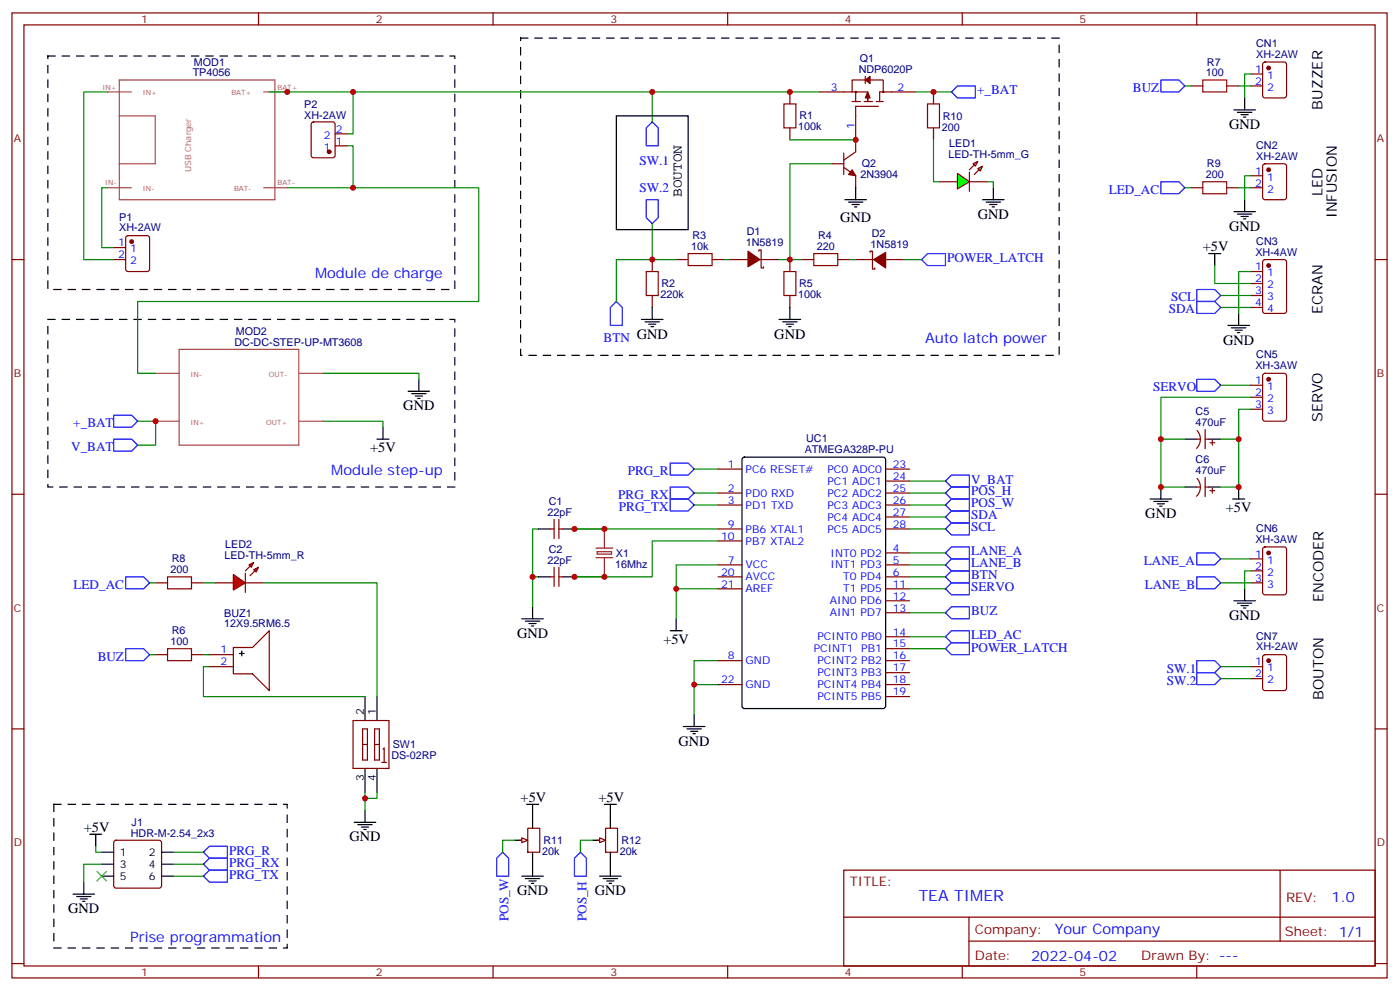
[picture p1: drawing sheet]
<svg xmlns="http://www.w3.org/2000/svg" width="413mm" height="292mm" viewBox="0 0 413 292" stroke-linecap="round" stroke-linejoin="round" font-family="sans-serif">
<g fill="none" stroke="#870000" stroke-width=".35">
<path d="M3.5 3.8h405.4v284.3h-405.4zM7.1 7.3h398.2v277.3h-398.2zM76.2 3.8v3.5M145.3 3.8v3.5M214.5 3.8v3.5M283.6 3.8v3.5M352.8 3.8v3.5M232.8 27.1v3.5M232.8 37.7v3.5M241.7 27.1h14.1v2.8v-1.4M251.2 27.1v-3.5h9.1v3.5M251.2 29.9h2.4"/>
<path d="M252.2 27.1v2.8M254.7 29.9h2.5M255.1 22.5v2.1M258.2 29.9h2.1M258.9 31.3h-6.7v13.4l-3.5 2.5M269.9 27.1h-10.6v2.8M351 25.3h3.5M361.6 25.3h3.5M245.2 48.3h3.5M248.7 49.3l3.5 2.5v3.5M248.7 45.1v6.3M351 55.3h3.5"/>
<path d="M361.6 55.3h3.5M3.5 76.5h3.6M192.3 76.5v3.5M199.3 76.5h3.5M209.9 76.5h3.5M215.2 76.5h5.3M223.7 74v-.3h.7v5.3h.7v-.4M224 76.5h5.3M232.8 76.5v3.5M236.4 76.5h3.5M246.9 76.5h3.6M252.2 76.5h5.3"/>
<path d="M256.5 74.4v-.4h.7v5.3h.7v-.3M261.1 76.5h5.2M405.3 76.5h3.6M192.3 87.1v3.5M232.8 87.1v3.5M211.7 138.2h7M261.1 138.2h7M352.8 129.4h1M352.9 126.9a3.8 3.8 0 0 1-.2 5.2M355.2 126.6v5.6M355.2 129.4h1.1M356.7 130.5h1.4"/>
<path d="M357.4 129.8v1.4M3.5 145.6h3.6M211.7 145.3h7M211.7 148.8h7M211.7 155.9h7M211.7 159.4h7M261.1 145.3h7M261.1 148.8h7M261.1 155.9h7M261.1 141.7h7M261.1 152.3h7M352.8 143.5h1"/>
<path d="M352.9 141a3.8 3.8 0 0 1-.2 5.2M355.2 140.7v5.6M355.2 143.5h1.1M356.7 144.6h1.4M357.4 143.9v1.4M405.3 145.6h3.6M211.7 166.4h7M211.7 170h7M211.7 173.5h7M261.1 162.9h7M261.1 166.4h7M261.1 170h7"/>
<path d="M261.1 173.5h7M261.1 177h7M45.9 192.9h3.5M56.4 192.9h3.6M211.7 194.7h7M261.1 194.7h7M261.1 180.6h7M261.1 187.6h7M261.1 191.1h7M261.1 198.2h7M3.5 214.8h3.6M211.7 201.7h7"/>
<path d="M261.1 201.7h7M261.1 205.2h7M405.3 214.8h3.6M33.7 247.8l.5-.2h12.7l.5 .2 .2 .5v12.7l-.2 .5-.5 .2h-12.7l-.5-.2-.2-.5v-12.7zM248.7 256.4h156.6v28.2h-156.6zM377.3 256.4v20.9M248.7 270.2h156.5M285.6 277.3h119.6M285.6 270.2v14.2M3.5 283.9h3.6M76.2 284.6v3.5M145.3 284.6v3.5"/>
<path d="M214.5 284.6v3.5M283.6 284.6v3.5M352.8 284.6v3.5M405.3 283.9h3.6"/>
<circle cx="252.2" cy="27.1" r=".18"/>
<circle cx="260.3" cy="27.1" r=".18"/>
</g>
<g fill="none" stroke="#000" stroke-width=".35">
<path d="M181.7 34.1h21.1v33.6h-21.1zM249.1 58.8h6.3M250.1 59.5h4.3M252.2 55.3v3.5M251.2 60.3h2.1M251.9 61h.7M189.1 94.1h6.3M190.1 94.8h4.3M191.2 95.5h2.1M191.9 96.2h.7M192.3 90.6v3.5M229.7 94.1h6.3"/>
<path d="M230.7 94.8h4.2M231.8 95.5h2.1M232.5 96.2h.7M232.8 90.6v3.5M361.9 95.9h6.4M363 96.6h4.2M364.1 97.3h2.1M364.8 98h.7M365.1 92.4v3.5M120.3 115.3h6.3M121.4 116h4.2M122.4 116.7h2.1"/>
<path d="M123.1 117.4h.7M123.5 111.8v3.5M111.1 129.4h3.6M112.9 125.9v3.5M219 134.9l.4-.2h40.9l.7 .4 .1 73-.5 .6-41.2 .1-.6-.5-.1-72.9zM349.2 129.4h3.6M356.3 129.4h3.5M339 147h6.4M340.1 147.7h4.2M341.1 148.4h2.2M341.8 149.2h.7M342.2 143.5v3.5"/>
<path d="M349.2 143.5h3.6M356.3 143.5h3.5M363.4 147h3.5M365.1 143.5v3.5M157 178.8v3.5M363.7 177h6.4M364.8 177.7h4.2M365.8 178.4h2.1M366.5 179.1h.7M366.9 173.5v3.5M153.8 182.3h6.4M154.9 183h4.2"/>
<path d="M155.9 183.7h2.1M156.6 184.4h.7M197.6 185.8h3.5M199.3 182.3v3.5M201.4 214.1h6.4M202.5 214.8h4.2M203.6 215.5h2.1M204.3 216.2h.7M204.6 210.5v3.6M24.7 259.9v3.6M26.5 245.8h3.5M28.2 245.8v3.5"/>
<path d="M30 251.1h3.5M30 254.6h3.5M30 258.2h3.5M47.6 251.1h3.6M47.6 254.6h3.6M47.6 258.2h3.6M21.5 263.5h6.4M22.6 264.2h4.2M23.6 264.9h2.2M24.3 265.6h.7"/>
</g>
<path d="M178.2 155.9v5.6M175.7 161.5h4.9M175.7 164.3h4.9M176 162.6h4.3v.7h-4.3zM178.2 164.3v5.7" fill="none" stroke="#8c2424" stroke-width=".35"/>
<g fill="none" stroke="#008700" stroke-width=".35">
<path d="M79.4 27.1h112.9M241.7 27.1h-49.4v8.8M269.9 27.1h10.6M84.7 55.3h56.4v33.5h-100.5v21.2h5.3M232.8 41.2h19.4M245.2 48.3h-12.4v28.2M349.2 55.3h1.8M192.3 76.5h-10.6v12.3M192.3 76.5h7M192.3 65.9v10.6M213.4 76.5h1.8M229.3 76.5h7.1"/>
<path d="M250.5 76.5h1.7M266.3 76.5h5.3M95.2 110h28.3v1.8M359.8 113.5h8.9M40.6 124.1h5.3v7.1h-5.3M95.2 124.1h17.7v1.8M204.6 138.2h7.1M158.7 155.9h-1.7v14.1h1.7M169.3 155.9h42.4M204.6 145.3h7.1M204.6 148.8h7.1M211.7 159.4h-19.4v10.6h-23h8.9"/>
<path d="M268.1 155.9h10.6M268.1 152.3h10.6M268.1 141.7h10.6M157 170v8.8M199.3 173.5h12.4M211.7 166.4h-12.4v15.9M268.1 170h10.6M268.1 162.9h10.6M268.1 166.4h10.6M268.1 173.5h10.6M359.8 164.7h8.9M44.1 192.9h1.8"/>
<path d="M60 192.9h1.7M211.7 194.7h-7.1v15.8M268.1 180.6h10.6M268.1 191.1h10.6M268.1 187.6h10.6M204.6 201.7h7.1M28.2 249.3v1.8h1.8M30 254.6h-5.3v5.3M51.2 251.1h8.8M51.2 254.6h8.8M51.2 258.2h8.8"/>
</g>
<path d="M31.7 27.1h7M35.2 23.6h45.8v35.2h-45.8zM35.2 34.1h10.6v14.2h-10.6M77.7 27.1h7M31.7 55.3h7M77.7 55.3h7M45.9 110h6.9M52.8 102.9h35.3v28.3h-35.3zM88.3 110h6.9M45.9 124.1h6.9M88.3 124.1h6.9" fill="none" stroke="#a64a4a" stroke-width=".35"/>
<g fill="#870000" stroke="#870000" stroke-width=".35">
<path d="M255.1 23.6l1.4-1.1v2.1z"/>
<path d="M255.8 27.1l.7 1.8h-1.4z"/>
<path d="M257.5 76.5l3.6-2.1v4.6z"/>
<path d="M220.5 74l3.5 2.5-3.5 2.1z"/>
<path d="M251.2 50l1 1.8-2.1-.4z"/>
</g>
<path d="M231.1 30.6h3.5v7.1h-3.5zM354.5 23.6h7.1v3.5h-7.1zM354.5 53.6h7.1v3.5h-7.1zM202.8 74.7h7.1v3.5h-7.1zM239.9 74.7h7v3.5h-7zM190.5 80h3.5v7.1h-3.5zM231.1 80h3.5v7.1h-3.5zM49.4 191.1h7v3.6h-7z" fill="none" stroke="#a10000" stroke-width=".35"/>
<g fill="none" stroke="#00f" stroke-width=".35">
<path d="M192.3 35.9l1.7 1.8v5.3h-3.5v-5.3zM280.5 27.1l1.7-1.8h5.3v3.6h-5.3zM342.2 23.6h5.3l1.7 1.7-1.7 1.8h-5.3zM190.5 58.8h3.5v5.3l-1.7 1.8-1.8-1.8zM342.2 53.6h5.3l1.7 1.7-1.7 1.8h-5.3zM271.6 76.5l1.8-1.8h5.3v3.5h-5.3zM181.7 88.8l1.7 1.8v5.3h-3.5v-5.3zM352.8 88.8h5.3l1.7 1.8-1.7 1.8h-5.3zM352.8 85.3h5.3l1.7 1.8-1.7 1.7h-5.3zM352.8 111.8h5.3l1.7 1.7-1.7 1.8h-5.3zM33.5 122.3h5.3l1.8 1.8-1.8 1.8h-5.3zM33.5 129.4h5.3l1.8 1.8-1.8 1.7h-5.3z"/>
<path d="M197.6 136.5h5.2l1.8 1.7-1.8 1.8h-5.2zM197.6 147h5.2l1.8 1.8-1.8 1.8h-5.2zM197.6 143.5h5.2l1.8 1.8-1.8 1.7h-5.2zM278.7 152.3l1.8-1.7h5.3v3.5h-5.3zM278.7 155.9l1.8-1.8h5.3v3.5h-5.3zM278.7 141.7l1.8-1.7h5.3v3.5h-5.3zM278.7 162.9l1.8-1.8h5.3v3.6h-5.3zM278.7 166.4l1.8-1.7h5.3v3.5h-5.3zM278.7 173.5l1.8-1.8h5.3v3.6h-5.3zM278.7 170l1.8-1.8h5.3v3.5h-5.3zM352.8 170h5.3l1.7 1.7-1.7 1.8h-5.3zM352.8 162.9h5.3l1.7 1.8-1.7 1.7h-5.3z"/>
<path d="M278.7 180.6l1.8-1.8h5.3v3.5h-5.3zM278.7 191.1l1.8-1.7h5.3v3.5h-5.3zM278.7 187.6l1.8-1.8h5.3v3.6h-5.3zM352.8 194.7h5.3l1.7 1.7-1.7 1.8h-5.3zM352.8 198.2h5.3l1.7 1.8-1.7 1.7h-5.3zM60 254.6l1.7-1.7h5.3v3.5h-5.3zM60 258.2l1.7-1.8h5.3v3.5h-5.3zM61.7 249.3h5.3v3.6h-5.3l-1.7-1.8z"/>
</g>
<path d="M28.6 256.8l2.8 2.8M31.4 256.8l-2.8 2.8" fill="none" stroke="#3c3" stroke-width=".35"/>
<path d="M14.1 16.5h120v68.8h-120zM153.5 11.2h158.7v93.5h-158.7zM14.1 94.1h120v49.4h-120zM15.9 237h68.8v42.3h-68.8z" fill="none" stroke="#000" stroke-width=".35" stroke-dasharray="2.1 2.1"/>
<g fill="#f00" stroke="#870000" stroke-width=".35">
<path d="M68.8 169.3l3.5 2.4-3.5 2.1z"/>
<path d="M72.3 168.9v5.7z"/>
</g>
<g fill="#870000" stroke="#870000" stroke-width=".35">
<path d="M73.7 166.8l-1.4 1.4z"/>
<path d="M73.7 169.6l1.4-1.4z"/>
</g>
<g fill="#f00" stroke="#870000" stroke-width=".35">
<path d="M73.4 166.4l1.4-.7-.7 1.4z"/>
<path d="M74.8 167.9l1.4-.8-.7 1.5z"/>
</g>
<path d="M275.2 27.1v3.5M275.2 37.7v3.5M276.9 53.6h5.3M285.8 53.6h5.2M45.9 171.7h3.5M56.4 171.7h3.6M63.5 171.7h5.3M72.3 171.7h5.3" fill="none" stroke="#870000" stroke-width=".35"/>
<path d="M273.4 30.6h3.5v7.1h-3.5zM49.4 170h7v3.5h-7z" fill="none" stroke="#a10000" stroke-width=".35"/>
<g fill="#0f0" stroke="#870000" stroke-width=".35">
<path d="M288.2 49.7l1.4-.7-.7 1.4z"/>
<path d="M286.8 48.3l1.4-.7-.7 1.4z"/>
</g>
<g fill="#870000" stroke="#870000" stroke-width=".35">
<path d="M287.2 51.4l1.4-1.4z"/>
<path d="M285.8 50l1.4-1.4z"/>
</g>
<path d="M285.8 50.7v5.7z" fill="#f00" stroke="#870000" stroke-width=".35"/>
<path d="M282.2 51.1l3.6 2.5-3.6 2.1z" fill="#0f0" stroke="#870000" stroke-width=".35"/>
<path d="M289.6 58.8h6.4M290.7 59.5h4.2M292.8 55.3v3.5M291.7 60.3h2.2M292.5 61h.7M107.6 205.2v7.1M111.1 205.2v7.1M107.6 226.4v7.1M111.1 226.4v7.1M151.7 247.6h3.5M157 240.5v3.6M157 251.1v3.5" fill="none" stroke="#000" stroke-width=".35"/>
<path d="M275.2 41.2v12.4h1.7M291 53.6h1.8v1.7" fill="none" stroke="#008700" stroke-width=".35"/>
<path d="M104.1 212.3h10.6v14.1h-10.6zM106.9 214.8h1.4v9.1h-1.4zM106.9 219.4h1.4M110.4 214.8h1.4v9.1h-1.4zM110.4 219.4h1.4M112.5 224.6h1.4M112.9 220.8l.3-.4v4.2M153.1 247.6h1.8M155.6 244.1h3.5v7h-3.5z" fill="none" stroke="#870000" stroke-width=".35"/>
<path d="M153.8 246.9l1.8 .7-1.8 .7z" fill="#f0f0f0" stroke="#870000" stroke-width=".35"/>
<path d="M174.6 247.6h3.6M179.9 240.5v3.6M179.9 251.1v3.5" fill="none" stroke="#000" stroke-width=".35"/>
<path d="M176 247.6h1.8M178.5 244.1h3.5v7h-3.5z" fill="none" stroke="#870000" stroke-width=".35"/>
<path d="M176.7 246.9l1.8 .7-1.8 .7z" fill="#f0f0f0" stroke="#870000" stroke-width=".35"/>
<g fill="none" stroke="#000" stroke-width=".35">
<path d="M363.7 32.4h6.4M364.8 33.1h4.2M365.8 33.8h2.1M366.5 34.5h.7M366.9 28.9v3.5M366.9 58.8v3.6M356.3 74.7h3.5M358.1 74.7v3.5M363.7 62.4h6.4M364.8 63.1h4.2M365.8 63.8h2.1M366.5 64.5h.7"/>
<path d="M158.7 155.9h3.6M165.8 155.9h3.5M158.7 170h3.6M165.8 170h3.5M70.6 192.5h1.4M71.3 191.8v1.5M107.6 238.8v3.5M155.2 237h3.5M157 237v3.5M178.2 237h3.5M179.9 237v3.5M104.4 242.3h6.4"/>
<path d="M105.5 243h4.2M106.5 243.7h2.2M107.2 244.4h.7M153.8 258.2h6.4M154.9 258.9h4.2M155.9 259.6h2.1M157 254.6v3.6M176.7 258.2h6.4M177.8 258.9h4.2M178.9 259.6h2.1M179.9 254.6v3.6M156.6 260.3h.7"/>
<path d="M179.6 260.3h.7"/>
</g>
<path d="M278.7 145.3l1.8-1.8h5.3v3.5h-5.3zM278.7 148.8l1.8-1.8h5.3v3.6h-5.3zM37 170h5.3l1.8 1.7-1.8 1.8h-5.3zM37 191.1h5.3l1.8 1.8-1.8 1.8h-5.3zM148.2 251.1l1.7 1.8v5.3h-3.5v-5.3zM171.1 251.1l1.8 1.8v5.3h-3.6v-5.3z" fill="none" stroke="#00f" stroke-width=".35"/>
<g fill="none" stroke="#008700" stroke-width=".35">
<path d="M31.7 27.1h-7v49.4h8.8M104.1 27.1v12.3h-1.8M349.2 25.3h1.8M365.1 25.3h3.6M368.7 21.8h-1.8v7.1M31.7 55.3h-1.7v17.7h3.5M102.3 43h1.8v12.3M365.1 55.3h3.6M368.7 51.8h-1.8v7M358.1 78.2v5.3h10.6M359.8 87.1h8.9M359.8 90.6h8.9"/>
<path d="M368.7 80h-3.6v12.4M368.7 117.1h-26.5v26.4h7M342.2 129.4h7M359.8 129.4h5.3M368.7 120.6h-3.6v22.9h-5.3M268.1 145.3h10.6M268.1 148.8h10.6M44.1 171.7h1.8M60 171.7h3.5M77.6 171.7h33.5v33.5M359.8 171.7h8.9M368.7 168.2h-1.8v5.3"/>
<path d="M61.7 196.4h-1.7v8.8h47.6M359.8 196.4h8.9M359.8 200h8.9M107.6 233.5v5.3M111.1 233.5v1.7h-3.5M151.7 247.6h-3.5v3.5M174.6 247.6h-3.5v3.5"/>
</g>
<g fill="none" stroke="#870000" stroke-width=".35">
<path d="M372.4 18.5l.5-.2h5.6l.7 .4v9.5l-.4 .6-5.9 .1-.7-.5v-9.4zM92 36.1l.4-.2h5.7l.6 .4 .1 9.5-.5 .6-5.9 .1-.6-.5-.1-9.4zM98.8 39.4h3.5M368.7 21.8h3.5M368.7 25.3h3.5M98.8 43h3.5M368.7 51.8h3.5M368.7 55.3h3.5M372.4 48.5l.5-.2h5.6l.7 .4v9.4l-.4 .7h-5.9l-.7-.4v-9.4zM33.5 73h3.5M33.5 76.5h3.5M37.3 69.6l.4-.2h5.7l.6 .5 .1 9.4-.5 .7h-5.9l-.6-.5-.1-9.4z"/>
<path d="M372.4 76.7l.5-.2h5.6l.7 .4v14.8l-.4 .6-5.9 .1-.7-.5v-14.7zM368.7 80h3.5M368.7 83.5h3.5M368.7 87.1h3.5M368.7 90.6h3.5M368.7 113.5h3.5M368.7 117.1h3.5M372.4 110.2l.5-.2h5.6l.7 .4v13l-.4 .7h-5.9l-.7-.5v-12.9zM368.7 120.6h3.5M162.3 155.9h1M163.3 153v5.7M164.7 153v5.7"/>
<path d="M164.7 155.9h1.1M162.3 170h1M163.3 167.1v5.7M164.7 167.1v5.7M164.7 170h1.1M368.7 164.7h3.5M368.7 168.2h3.5M368.7 171.7h3.5M372.4 161.4l.5-.3h5.6l.7 .5v13l-.4 .6-5.9 .1-.7-.5v-12.9zM61.7 196.4h7.1M61.7 192.9h7.1M68.8 190.8h5.6l5-5v17.7l-5-5h-5.6z"/>
<path d="M368.7 196.4h3.5M368.7 200h3.5M372.4 193.1l.5-.2h5.6l.7 .4v9.5l-.4 .6-5.9 .1-.7-.5v-9.4z"/>
</g>
<g fill="#870000" stroke="#870000" stroke-width=".35">
<circle cx="373.9" cy="162.9" r=".53"/>
<circle cx="373.9" cy="50" r=".53"/>
<circle cx="373.9" cy="194.7" r=".53"/>
<circle cx="373.9" cy="20" r=".53"/>
<circle cx="373.9" cy="78.2" r=".53"/>
<circle cx="373.9" cy="111.8" r=".53"/>
<circle cx="38.8" cy="71.2" r=".53"/>
<circle cx="97" cy="44.7" r=".53"/>
</g>
<g fill="#c00">
<circle cx="178.2" cy="155.9" r=".88"/>
<circle cx="157" cy="170" r=".88"/>
<circle cx="204.6" cy="201.7" r=".88"/>
<circle cx="232.8" cy="76.5" r=".88"/>
<circle cx="192.3" cy="76.5" r=".88"/>
<circle cx="45.9" cy="124.1" r=".88"/>
<circle cx="232.8" cy="27.1" r=".88"/>
<circle cx="252.2" cy="41.2" r=".88"/>
<circle cx="192.3" cy="27.1" r=".88"/>
<circle cx="199.3" cy="173.5" r=".88"/>
<circle cx="275.2" cy="27.1" r=".88"/>
<circle cx="107.6" cy="235.2" r=".88"/>
<circle cx="178.2" cy="170" r=".88"/>
<circle cx="84.7" cy="27.1" r=".88"/>
<circle cx="104.1" cy="27.1" r=".88"/>
<circle cx="104.1" cy="55.3" r=".88"/>
<circle cx="342.2" cy="129.4" r=".88"/>
<circle cx="365.1" cy="129.4" r=".88"/>
<circle cx="342.2" cy="143.5" r=".88"/>
<circle cx="365.1" cy="143.5" r=".88"/>
<circle cx="169.3" cy="170" r=".88"/>
<circle cx="169.3" cy="155.9" r=".88"/>
</g>
<text font-size="4.6" fill="#00f" x="270.8" y="265.4">TEA TIMER</text>
<g font-size="4.2">
<text x="389.8" y="32.3" transform="rotate(-90 389.8 32.3)">BUZZER</text>
<text x="362.3" y="38">GND</text>
<text x="201" y="58" transform="rotate(-90 201 58)">BOUTON</text>
<text x="389.8" y="57.7" transform="rotate(-90 389.8 57.7)">LED</text>
<text x="247.6" y="65.5">GND</text>
<text x="288.2" y="64.5">GND</text>
<text x="394.1" y="64.4" transform="rotate(-90 394.1 64.4)">INFUSION</text>
<text x="362.3" y="68">GND</text>
<text x="354.5" y="74">+5V</text>
<text x="389.8" y="92.6" transform="rotate(-90 389.8 92.6)">ECRAN</text>
<text x="187.7" y="99.8">GND</text>
<text x="228.2" y="99.8">GND</text>
<text x="360.5" y="101.5">GND</text>
<text x="118.9" y="120.9">GND</text>
<text x="389.8" y="124.4" transform="rotate(-90 389.8 124.4)">SERVO</text>
<text x="109.1" y="133.3">+5V</text>
<text x="337.6" y="152.7">GND</text>
<text x="361.3" y="150.9">+5V</text>
<text x="390.2" y="177.5" transform="rotate(-90 390.2 177.5)">ENCODER</text>
<text x="362.3" y="182.7">GND</text>
<text x="152.4" y="188">GND</text>
<text x="195.5" y="189.8">+5V</text>
<text x="390.2" y="206.2" transform="rotate(-90 390.2 206.2)">BOUTON</text>
<text x="200" y="219.7">GND</text>
<text x="153.5" y="236.3">+5V</text>
<text x="176.4" y="236.3">+5V</text>
<text x="24.7" y="245.1">+5V</text>
<text x="103" y="247.9">GND</text>
<text x="152.4" y="263.8">GND</text>
<text x="175.3" y="263.8">GND</text>
<text x="20.1" y="269.1">GND</text>
</g>
<g font-size="4.2" fill="#00f">
<text x="92.9" y="81.8">Module de charge</text>
<text x="272.7" y="101.2">Auto latch power</text>
<text x="97.7" y="140">Module step-up</text>
<text x="392.5" y="265.7">1.0</text>
<text x="310.9" y="275.2">Your Company</text>
<text x="38.4" y="277.6">Prise programmation</text>
<text x="304" y="283">2022-04-02</text>
</g>
<g font-size="3.9" fill="#00f">
<text x="288" y="27.7">+_BAT</text>
<text x="333.9" y="27.1">BUZ</text>
<text x="188.5" y="48.6">SW.1</text>
<text x="188.5" y="56.6">SW.2</text>
<text x="326.8" y="57.1">LED_AC</text>
<text x="279.2" y="77.2">POWER_LATCH</text>
<text x="345.2" y="88.8">SCL</text>
<text x="344.5" y="92.4">SDA</text>
<text x="177.9" y="100.8">BTN</text>
<text x="339.9" y="115.3">SERVO</text>
<text x="21.6" y="125.9">+_BAT</text>
<text x="21" y="132.9">V_BAT</text>
<text x="185" y="140">PRG_R</text>
<text x="286.3" y="142.6">V_BAT</text>
<text x="182.2" y="147">PRG_RX</text>
<text x="286.3" y="146">POS_H</text>
<text x="286.3" y="149.5">POS_W</text>
<text x="182.4" y="150.6">PRG_TX</text>
<text x="286.3" y="153">SDA</text>
<text x="286.3" y="156.6">SCL</text>
<text x="286.3" y="163.7">LANE_A</text>
<text x="286.3" y="167.2">LANE_B</text>
<text x="337.2" y="166.4">LANE_A</text>
<text x="21.7" y="173.5">LED_AC</text>
<text x="286.3" y="170.7">BTN</text>
<text x="337.4" y="173.5">LANE_B</text>
<text x="286.3" y="174.2">SERVO</text>
<text x="286.3" y="181.3">BUZ</text>
<text x="286.3" y="192">POWER_LATCH</text>
<text x="286.3" y="188.4">LED_AC</text>
<text x="28.8" y="194.7">BUZ</text>
<text x="343.9" y="198.2">SW.1</text>
<text x="343.9" y="201.7">SW.2</text>
<text x="67.6" y="251.8">PRG_R</text>
<text x="67.6" y="255.3">PRG_RX</text>
<text x="67.6" y="258.9">PRG_TX</text>
<text x="149.9" y="271.4" transform="rotate(-90 149.9 271.4)">POS_W</text>
<text x="172.9" y="271.4" transform="rotate(-90 172.9 271.4)">POS_H</text>
</g>
<g font-size="3.9" fill="#800">
<text x="250.5" y="261">TITLE:</text>
<text x="379.1" y="265.7">REV:</text>
<text x="287.4" y="275.2">Company:</text>
<text x="378.7" y="275.8">Sheet: 1/1</text>
<text x="287.4" y="282.9">Date:</text>
<text x="336.4" y="282.9">Drawn By: ---</text>
</g>
<g font-size="3.2" fill="#800">
<text x="41.6" y="6.8">1</text>
<text x="110.8" y="6.8">2</text>
<text x="179.9" y="6.8">3</text>
<text x="249.1" y="6.8">4</text>
<text x="318.2" y="6.8">5</text>
<text x="4.1" y="41.9">A</text>
<text x="405.9" y="41.9">A</text>
<text x="4.1" y="111.1">B</text>
<text x="405.9" y="111.1">B</text>
<text x="4.1" y="180.2">C</text>
<text x="405.9" y="180.2">C</text>
<text x="4.1" y="249.3">D</text>
<text x="405.9" y="249.3">D</text>
<text x="41.6" y="287.6">1</text>
<text x="110.8" y="287.6">2</text>
<text x="179.9" y="287.6">3</text>
<text x="249.1" y="287.6">4</text>
<text x="318.2" y="287.6">5</text>
</g>
<g font-size="3.2" fill="#000080">
<text x="370.3" y="17">XH-2AW</text>
<text x="370.3" y="13.9">CN1</text>
<text x="56.8" y="22.5">TP4056</text>
<text x="57.1" y="19.3">MOD1</text>
<text x="253.1" y="21.4">NDP6020P</text>
<text x="253.5" y="18.3">Q1</text>
<text x="355.4" y="22.5">100</text>
<text x="355.8" y="19.3">R7</text>
<text x="89.7" y="34.9">XH-2AW</text>
<text x="89.7" y="31.7">P2</text>
<text x="235.7" y="35.2">R1</text>
<text x="277.9" y="35.3">R10</text>
<text x="235.3" y="38.4">100k</text>
<text x="277.6" y="38.5">200</text>
<text x="279.6" y="46.5">LED-TH-5mm_G</text>
<text x="279.8" y="43.3">LED1</text>
<text x="370.3" y="47">XH-2AW</text>
<text x="370.3" y="43.9">CN2</text>
<text x="253.6" y="52.5">2N3904</text>
<text x="254" y="49.3">Q2</text>
<text x="355.4" y="52.5">200</text>
<text x="355.8" y="49.3">R9</text>
<text x="35.2" y="65">P1</text>
<text x="35.2" y="68.2">XH-2AW</text>
<text x="204.1" y="70.5">R3</text>
<text x="220.1" y="69.4">D1</text>
<text x="241.1" y="70.5">R4</text>
<text x="257" y="69.8">D2</text>
<text x="203.7" y="73.7">10k</text>
<text x="219.9" y="72.6">1N5819</text>
<text x="240.8" y="73.7">220</text>
<text x="256.6" y="73">1N5819</text>
<text x="370.1" y="75.3">XH-4AW</text>
<text x="370.3" y="72.1">CN3</text>
<text x="194.7" y="87.9">220k</text>
<text x="195" y="84.7">R2</text>
<text x="235.3" y="87.9">100k</text>
<text x="235.6" y="84.7">R5</text>
<text x="69.1" y="101.9">DC-DC-STEP-UP-MT3608</text>
<text x="69.5" y="98.6">MOD2</text>
<text x="370.3" y="105.6">CN5</text>
<text x="370.1" y="108.8">XH-3AW</text>
<text x="352.4" y="125.5">470uF</text>
<text x="352.4" y="122.4">C5</text>
<text x="237.6" y="130.2">UC1</text>
<text x="237.2" y="133.5">ATMEGA328P-PU</text>
<text x="352.4" y="136.5">C6</text>
<text x="352.4" y="139.6">470uF</text>
<text x="161.8" y="148.7">C1</text>
<text x="161.4" y="152">22pF</text>
<text x="66.4" y="161.5">LED2</text>
<text x="370.1" y="160">XH-3AW</text>
<text x="370.3" y="156.8">CN6</text>
<text x="50.6" y="165.7">R8</text>
<text x="66.1" y="164.7">LED-TH-5mm_R</text>
<text x="161.4" y="166.1">22pF</text>
<text x="161.8" y="162.8">C2</text>
<text x="181.3" y="167.3">16Mhz</text>
<text x="181.6" y="164">X1</text>
<text x="50.3" y="168.9">200</text>
<text x="66.1" y="184.8">12X9.5RM6.5</text>
<text x="66.1" y="181.7">BUZ1</text>
<text x="50.3" y="190.1">100</text>
<text x="50.6" y="186.9">R6</text>
<text x="370.3" y="191.7">XH-2AW</text>
<text x="370.3" y="188.5">CN7</text>
<text x="115.8" y="220.4">SW1</text>
<text x="115.4" y="223.7">DS-02RP</text>
<text x="38.8" y="243.3">J1</text>
<text x="38.6" y="246.5">HDR-M-2.54_2x3</text>
<text x="159.8" y="251.9">20k</text>
<text x="160.2" y="248.6">R11</text>
<text x="182.7" y="251.9">20k</text>
<text x="183.2" y="248.6">R12</text>
</g>
<g font-size="3.2" fill="#00f">
<text x="370" y="21.4">1</text>
<text x="373.5" y="23.2">1</text>
<text x="244.9" y="26.7">3</text>
<text x="264.6" y="26.7">2</text>
<text x="370" y="25">2</text>
<text x="373.5" y="26.7">2</text>
<text x="95.5" y="40.9">2</text>
<text x="99" y="39.1">2</text>
<text x="251.9" y="37.9" transform="rotate(-90 251.9 37.9)">1</text>
<text x="95.5" y="44.4">1</text>
<text x="99" y="42.6">1</text>
<text x="370" y="51.4">1</text>
<text x="373.5" y="53.2">1</text>
<text x="370" y="55">2</text>
<text x="373.5" y="56.7">2</text>
<text x="34.8" y="72.6">1</text>
<text x="34.8" y="76.1">2</text>
<text x="38.3" y="74.4">1</text>
<text x="38.3" y="77.9">2</text>
<text x="370" y="79.7">1</text>
<text x="370" y="83.2">2</text>
<text x="373.5" y="81.4">1</text>
<text x="370" y="86.7">3</text>
<text x="373.5" y="84.9">2</text>
<text x="373.5" y="88.5">3</text>
<text x="370" y="90.2">4</text>
<text x="373.5" y="92">4</text>
<text x="370" y="113.2">1</text>
<text x="370" y="116.7">2</text>
<text x="373.5" y="114.9">1</text>
<text x="373.5" y="118.5">2</text>
<text x="370" y="120.2">3</text>
<text x="373.5" y="122">3</text>
<text x="214.6" y="137.9">1</text>
<text x="263.2" y="137.9">23</text>
<text x="219.8" y="139.3">PC6 RESET#</text>
<text x="243.9" y="139.3">PC0 ADC0</text>
<text x="243.9" y="142.8">PC1 ADC1</text>
<text x="263.2" y="141.4">24</text>
<text x="214.6" y="144.9">2</text>
<text x="214.6" y="148.4">3</text>
<text x="219.8" y="146.3">PD0 RXD</text>
<text x="219.8" y="149.9">PD1 TXD</text>
<text x="243.9" y="146.3">PC2 ADC2</text>
<text x="243.9" y="149.9">PC3 ADC3</text>
<text x="263.2" y="144.9">25</text>
<text x="263.2" y="148.4">26</text>
<text x="214.6" y="155.5">9</text>
<text x="243.9" y="153.4">PC4 ADC4</text>
<text x="263.2" y="152">27</text>
<text x="263.2" y="155.5">28</text>
<text x="212.6" y="159">10</text>
<text x="219.8" y="156.9">PB6 XTAL1</text>
<text x="219.8" y="160.4">PB7 XTAL2</text>
<text x="243.9" y="156.9">PC5 ADC5</text>
<text x="214.6" y="166.1">7</text>
<text x="219.8" y="167.5">VCC</text>
<text x="244.8" y="164">INT0 PD2</text>
<text x="244.8" y="167.5">INT1 PD3</text>
<text x="263.2" y="162.6">4</text>
<text x="263.2" y="166.1">5</text>
<text x="370" y="164.3">1</text>
<text x="370" y="167.9">2</text>
<text x="373.5" y="166.1">1</text>
<text x="212.6" y="169.6">20</text>
<text x="212.6" y="173.1">21</text>
<text x="219.8" y="171">AVCC</text>
<text x="248.5" y="171">T0 PD4</text>
<text x="263.2" y="169.6">6</text>
<text x="263.2" y="173.1">11</text>
<text x="370" y="171.4">3</text>
<text x="373.5" y="169.6">2</text>
<text x="373.5" y="173.1">3</text>
<text x="219.8" y="174.6">AREF</text>
<text x="244.6" y="178.1">AIN0 PD6</text>
<text x="248.5" y="174.6">T1 PD5</text>
<text x="263.2" y="176.7">12</text>
<text x="244.6" y="181.6">AIN1 PD7</text>
<text x="263.2" y="180.2">13</text>
<text x="241" y="188.7">PCINT0 PB0</text>
<text x="263.2" y="187.3">14</text>
<text x="263.2" y="190.8">15</text>
<text x="65" y="192.5">1</text>
<text x="65" y="196.1">2</text>
<text x="214.6" y="194.3">8</text>
<text x="219.8" y="195.7">GND</text>
<text x="239.9" y="192.2">PCINT1</text>
<text x="241" y="195.7">PCINT2 PB2</text>
<text x="253.9" y="192.2">PB1</text>
<text x="263.2" y="194.3">16</text>
<text x="263.2" y="197.8">17</text>
<text x="370" y="196.1">1</text>
<text x="373.5" y="197.8">1</text>
<text x="212.6" y="201.4">22</text>
<text x="219.8" y="202.8">GND</text>
<text x="241" y="199.2">PCINT3 PB3</text>
<text x="241" y="202.8">PCINT4 PB4</text>
<text x="263.2" y="201.4">18</text>
<text x="370" y="199.6">2</text>
<text x="373.5" y="201.4">2</text>
<text x="241" y="206.3">PCINT5 PB5</text>
<text x="263.2" y="204.9">19</text>
</g>
<g font-size="3.2">
<text x="107.2" y="210.5" transform="rotate(-90 107.2 210.5)">2</text>
<text x="110.8" y="210.5" transform="rotate(-90 110.8 210.5)">1</text>
<text x="107.2" y="230.2" transform="rotate(-90 107.2 230.2)">3</text>
<text x="110.8" y="230.2" transform="rotate(-90 110.8 230.2)">4</text>
<text x="35.3" y="252.2">1</text>
<text x="35.3" y="255.7">3</text>
<text x="43.8" y="252.2">2</text>
<text x="43.8" y="255.7">4</text>
<text x="35.3" y="259.2">5</text>
<text x="43.8" y="259.2">6</text>
</g>
<text font-size="2.5" fill="#a54b4b" x="56.3" y="50.7" transform="rotate(-90 56.3 50.7)">USB Charger</text>
<g font-size="2.1" fill="#a54b4b">
<text x="30.2" y="26.4">IN+</text>
<text x="42.1" y="28.1">IN+</text>
<text x="68.2" y="28.1">BAT+</text>
<text x="81.8" y="26.4">BAT+</text>
<text x="31" y="54.6">IN-</text>
<text x="42.1" y="56.4">IN-</text>
<text x="69" y="56.4">BAT-</text>
<text x="81.8" y="54.6">BAT-</text>
<text x="56.2" y="111">IN-</text>
<text x="79.2" y="111">OUT-</text>
<text x="56.2" y="125.1">IN+</text>
<text x="78.5" y="125.1">OUT+</text>
</g>
</svg>
